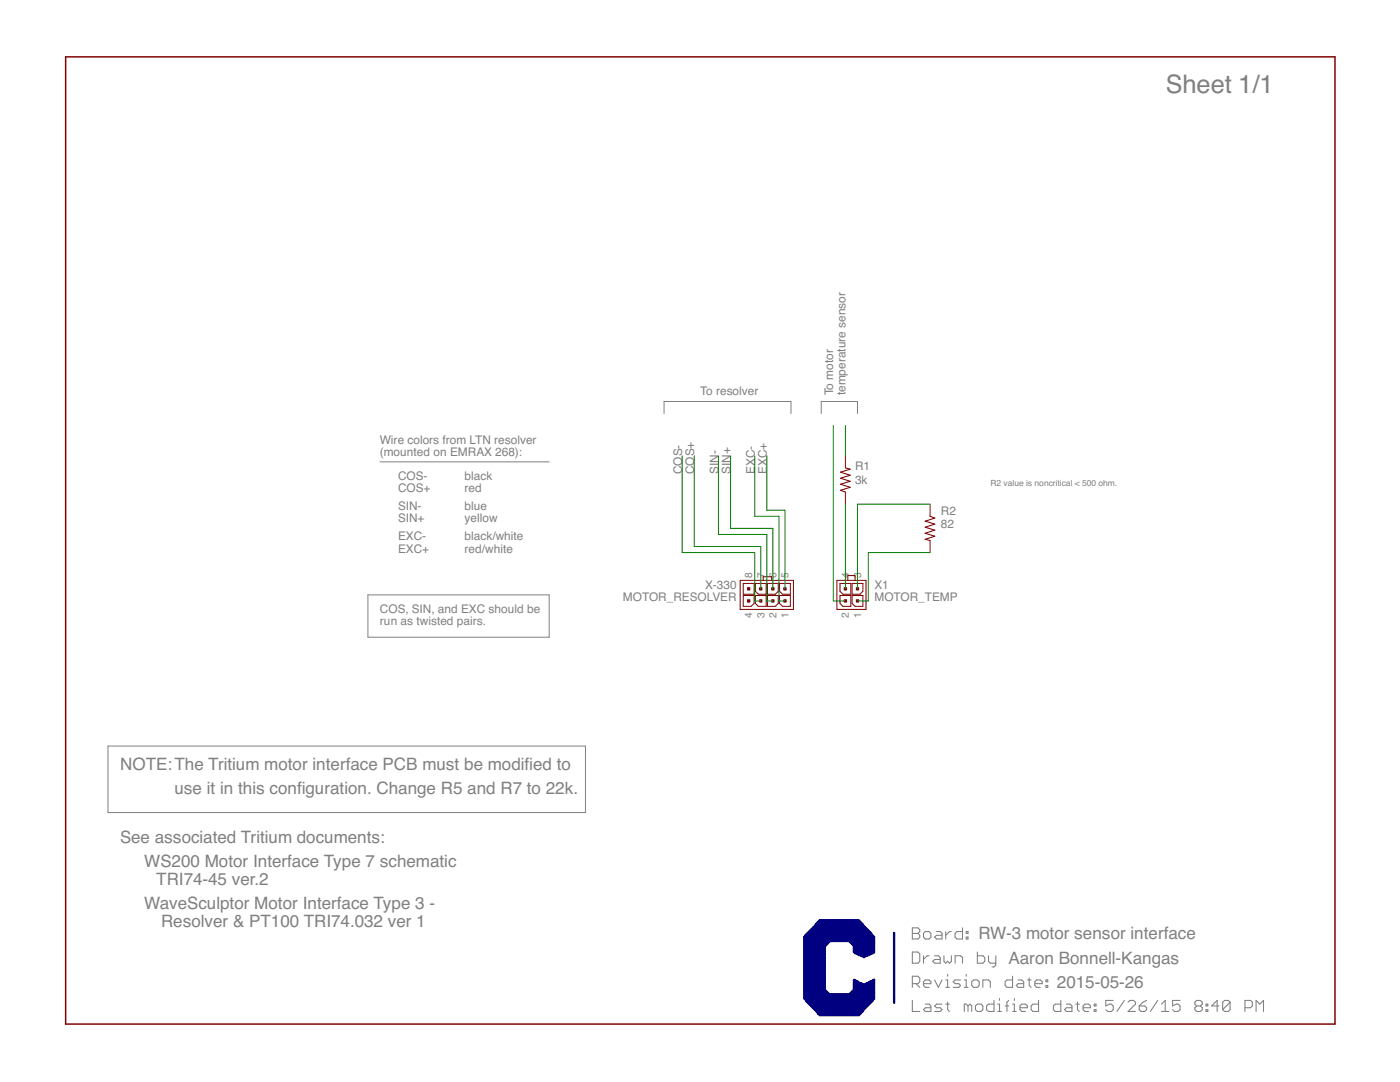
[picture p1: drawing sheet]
<svg xmlns="http://www.w3.org/2000/svg" width="279mm" height="216mm" viewBox="0 0 279 216" stroke-linecap="round" stroke-linejoin="round" font-family="sans-serif">
<g fill="#808080" stroke="#808080" stroke-width=".2">
<path d="M21.5 148.9h95.3z"/>
<path d="M116.8 148.9v13.2z"/>
<path d="M21.5 162.1h95.3z"/>
<path d="M21.5 148.9v13.2z"/>
<path d="M75.8 92.2h33.8z"/>
<path d="M73.4 118.7h36.2z"/>
<path d="M109.6 118.7v8.4z"/>
<path d="M73.4 127.1h36.2z"/>
<path d="M73.4 118.7v8.4z"/>
<path d="M132.5 80.1v2.4z"/>
<path d="M132.5 80.1h25.4z"/>
<path d="M157.9 80.1v2.4z"/>
<path d="M163.9 80.1v2.4z"/>
<path d="M163.9 80.1h7.2z"/>
<path d="M171.1 80.1v2.4z"/>
</g>
<g fill="#808080" stroke="#808080" stroke-width=".21">
<path d="M182.1 185.1v2.3z"/>
<path d="M182.1 185.1h1.1z"/>
<path d="M183.2 185.1l.4 .4z"/>
<path d="M183.6 185.5v.4z"/>
<path d="M183.6 185.9l-.4 .3z"/>
<path d="M183.2 186.2l.4 .4z"/>
<path d="M183.6 186.6v.4z"/>
<path d="M183.6 187l-.4 .4z"/>
<path d="M182.1 187.4h1.1z"/>
<path d="M182.1 186.2h1.1z"/>
<path d="M184.7 187.4h.7z"/>
<path d="M185.8 187l-.4 .4z"/>
<path d="M185.8 186.2v.8z"/>
<path d="M185.4 185.9l.4 .3z"/>
<path d="M184.7 185.9h.7z"/>
<path d="M184.3 186.2l.4-.3z"/>
<path d="M184.3 186.2v.8z"/>
<path d="M184.3 187l.4 .4z"/>
<path d="M186.9 185.9h.7z"/>
<path d="M187.6 185.9l.4 .3z"/>
<path d="M188 186.2v1.2z"/>
<path d="M186.9 187.4h1.1z"/>
<path d="M186.5 187l.4 .4z"/>
<path d="M186.5 187l.4-.4z"/>
<path d="M186.9 186.6h1.1z"/>
<path d="M188.7 185.9v1.5z"/>
<path d="M188.7 186.6l.8-.7z"/>
<path d="M189.5 185.9h.4z"/>
<path d="M192.1 185.1v2.3z"/>
<path d="M191 187.4h1.1z"/>
<path d="M190.6 187l.4 .4z"/>
<path d="M190.6 186.2v.8z"/>
<path d="M190.6 186.2l.4-.3z"/>
<path d="M191 185.9h1.1z"/>
<path d="M192.8 185.9h.4z"/>
<path d="M193.2 185.9v.3z"/>
<path d="M192.8 186.2h.4z"/>
<path d="M192.8 185.9v.3z"/>
<path d="M192.8 187h.4z"/>
<path d="M193.2 187v.4z"/>
<path d="M192.8 187.4h.4z"/>
<path d="M192.8 187v.4z"/>
<path d="M182.1 194.8v2.2z"/>
<path d="M182.1 194.8h1.1z"/>
<path d="M183.2 194.8l.4 .4z"/>
<path d="M183.6 195.2v.7z"/>
<path d="M183.6 195.9l-.4 .4z"/>
<path d="M182.1 196.3h1.1z"/>
<path d="M182.8 196.3l.8 .7z"/>
<path d="M184.7 197h.7z"/>
<path d="M184.3 196.6l.4 .4z"/>
<path d="M184.3 195.9v.7z"/>
<path d="M184.3 195.9l.4-.4z"/>
<path d="M184.7 195.5h.7z"/>
<path d="M185.4 195.5l.4 .4z"/>
<path d="M185.8 195.9v.4z"/>
<path d="M184.3 196.3h1.5z"/>
<path d="M186.5 195.5l.8 1.5z"/>
<path d="M188 195.5l-.7 1.5z"/>
<path d="M188.7 195.5h.4z"/>
<path d="M189.1 195.5v1.5z"/>
<path d="M188.7 197h.8z"/>
<path d="M189.1 194.4v.4z"/>
<path d="M190.2 197h1.1z"/>
<path d="M191.7 196.6l-.4 .4z"/>
<path d="M191.3 196.3l.4 .3z"/>
<path d="M190.6 196.3h.7z"/>
<path d="M190.2 195.9l.4 .4z"/>
<path d="M190.2 195.9l.4-.4z"/>
<path d="M190.6 195.5h1.1z"/>
<path d="M192.4 195.5h.4z"/>
<path d="M192.8 195.5v1.5z"/>
<path d="M192.4 197h.8z"/>
<path d="M192.8 194.4v.4z"/>
<path d="M194.3 197h.8z"/>
<path d="M195.4 196.6l-.3 .4z"/>
<path d="M195.4 195.9v.7z"/>
<path d="M195.1 195.5l.3 .4z"/>
<path d="M194.3 195.5h.8z"/>
<path d="M193.9 195.9l.4-.4z"/>
<path d="M193.9 195.9v.7z"/>
<path d="M193.9 196.6l.4 .4z"/>
<path d="M196.2 195.5v1.5z"/>
<path d="M196.2 195.5h1.1z"/>
<path d="M197.3 195.5l.3 .4z"/>
<path d="M197.6 195.9v1.1z"/>
<path d="M202.1 194.8v2.2z"/>
<path d="M201 197h1.1z"/>
<path d="M200.6 196.6l.4 .4z"/>
<path d="M200.6 195.9v.7z"/>
<path d="M200.6 195.9l.4-.4z"/>
<path d="M201 195.5h1.1z"/>
<path d="M203.2 195.5h.7z"/>
<path d="M203.9 195.5l.4 .4z"/>
<path d="M204.3 195.9v1.1z"/>
<path d="M203.2 197h1.1z"/>
<path d="M202.8 196.6l.4 .4z"/>
<path d="M202.8 196.6l.4-.3z"/>
<path d="M203.2 196.3h1.1z"/>
<path d="M205.4 195.2v1.4z"/>
<path d="M205.4 196.6l.4 .4z"/>
<path d="M205 195.5h.8z"/>
<path d="M206.9 197h.7z"/>
<path d="M206.5 196.6l.4 .4z"/>
<path d="M206.5 195.9v.7z"/>
<path d="M206.9 195.5l-.4 .4z"/>
<path d="M206.9 195.5h.7z"/>
<path d="M207.6 195.5l.4 .4z"/>
<path d="M208 195.9v.4z"/>
<path d="M206.5 196.3h1.5z"/>
<path d="M208.7 195.5h.4z"/>
<path d="M209.1 195.5v.4z"/>
<path d="M208.7 195.9h.4z"/>
<path d="M208.7 195.5v.4z"/>
<path d="M208.7 196.6h.4z"/>
<path d="M209.1 196.6v.4z"/>
<path d="M208.7 197h.4z"/>
<path d="M208.7 196.6v.4z"/>
<path d="M182.1 199.6v2.2z"/>
<path d="M182.1 201.8h1.5z"/>
<path d="M184.7 200.4h.7z"/>
<path d="M185.4 200.4l.4 .3z"/>
<path d="M185.8 200.7v1.1z"/>
<path d="M184.7 201.8h1.1z"/>
<path d="M184.3 201.5l.4 .3z"/>
<path d="M184.3 201.5l.4-.4z"/>
<path d="M184.7 201.1h1.1z"/>
<path d="M186.5 201.8h1.1z"/>
<path d="M187.6 201.8l.4-.3z"/>
<path d="M187.6 201.1l.4 .4z"/>
<path d="M186.9 201.1h.7z"/>
<path d="M186.5 200.7l.4 .4z"/>
<path d="M186.5 200.7l.4-.3z"/>
<path d="M186.9 200.4h1.1z"/>
<path d="M189.1 200v1.5z"/>
<path d="M189.1 201.5l.4 .3z"/>
<path d="M188.7 200.4h.8z"/>
<path d="M192.4 200.4v1.4z"/>
<path d="M192.4 200.4h.4z"/>
<path d="M192.8 200.4l.4 .3z"/>
<path d="M193.2 200.7v1.1z"/>
<path d="M193.2 200.7l.4-.3z"/>
<path d="M193.6 200.4l.3 .3z"/>
<path d="M193.9 200.7v1.1z"/>
<path d="M195.1 201.8h.7z"/>
<path d="M195.8 201.8l.4-.3z"/>
<path d="M196.2 200.7v.8z"/>
<path d="M195.8 200.4l.4 .3z"/>
<path d="M195.1 200.4h.7z"/>
<path d="M194.7 200.7l.4-.3z"/>
<path d="M194.7 200.7v.8z"/>
<path d="M194.7 201.5l.4 .3z"/>
<path d="M198.4 199.6v2.2z"/>
<path d="M197.3 201.8h1.1z"/>
<path d="M196.9 201.5l.4 .3z"/>
<path d="M196.9 200.7v.8z"/>
<path d="M196.9 200.7l.4-.3z"/>
<path d="M197.3 200.4h1.1z"/>
<path d="M199.1 200.4h.4z"/>
<path d="M199.5 200.4v1.4z"/>
<path d="M199.1 201.8h.8z"/>
<path d="M199.5 199.2v.4z"/>
<path d="M201 200v1.8z"/>
<path d="M201 200l.3-.4z"/>
<path d="M200.6 200.7h.7z"/>
<path d="M202.1 200.4h.3z"/>
<path d="M202.4 200.4v1.4z"/>
<path d="M202.1 201.8h.7z"/>
<path d="M202.4 199.2v.4z"/>
<path d="M203.9 201.8h.8z"/>
<path d="M203.6 201.5l.3 .3z"/>
<path d="M203.6 200.7v.8z"/>
<path d="M203.6 200.7l.3-.3z"/>
<path d="M203.9 200.4h.8z"/>
<path d="M204.7 200.4l.3 .3z"/>
<path d="M205 200.7v.4z"/>
<path d="M203.6 201.1h1.4z"/>
<path d="M207.3 199.6v2.2z"/>
<path d="M206.1 201.8h1.2z"/>
<path d="M205.8 201.5l.3 .3z"/>
<path d="M205.8 200.7v.8z"/>
<path d="M205.8 200.7l.3-.3z"/>
<path d="M206.1 200.4h1.2z"/>
<path d="M211.7 199.6v2.2z"/>
<path d="M210.6 201.8h1.1z"/>
<path d="M210.2 201.5l.4 .3z"/>
<path d="M210.2 200.7v.8z"/>
<path d="M210.2 200.7l.4-.3z"/>
<path d="M210.6 200.4h1.1z"/>
<path d="M212.8 200.4h.8z"/>
<path d="M213.6 200.4l.3 .3z"/>
<path d="M213.9 200.7v1.1z"/>
<path d="M212.8 201.8h1.1z"/>
<path d="M212.4 201.5l.4 .3z"/>
<path d="M212.8 201.1l-.4 .4z"/>
<path d="M212.8 201.1h1.1z"/>
<path d="M215 200v1.5z"/>
<path d="M215 201.5l.4 .3z"/>
<path d="M214.7 200.4h.7z"/>
<path d="M216.5 201.8h.8z"/>
<path d="M216.2 201.5l.3 .3z"/>
<path d="M216.2 200.7v.8z"/>
<path d="M216.2 200.7l.3-.3z"/>
<path d="M216.5 200.4h.8z"/>
<path d="M217.3 200.4l.3 .3z"/>
<path d="M217.6 200.7v.4z"/>
<path d="M216.2 201.1h1.4z"/>
<path d="M218.4 200.4h.3z"/>
<path d="M218.7 200.4v.3z"/>
<path d="M218.4 200.7h.3z"/>
<path d="M218.4 200.4v.3z"/>
<path d="M218.4 201.5h.3z"/>
<path d="M218.7 201.5v.3z"/>
<path d="M218.4 201.8h.3z"/>
<path d="M218.4 201.5v.3z"/>
<path d="M220.7 199.6h1.5z"/>
<path d="M220.7 199.6v1.1z"/>
<path d="M220.7 200.7l.7-.3z"/>
<path d="M221.4 200.4h.4z"/>
<path d="M221.8 200.4l.4 .3z"/>
<path d="M222.2 200.7v.8z"/>
<path d="M222.2 201.5l-.4 .3z"/>
<path d="M221.1 201.8h.7z"/>
<path d="M220.7 201.5l.4 .3z"/>
<path d="M224.4 199.6l-1.5 2.2z"/>
<path d="M225.1 201.8h1.5z"/>
<path d="M225.1 201.8l1.5-1.4z"/>
<path d="M226.6 200v.4z"/>
<path d="M226.2 199.6l.4 .4z"/>
<path d="M225.5 199.6h.7z"/>
<path d="M225.5 199.6l-.4 .4z"/>
<path d="M228.1 200l.7-.4z"/>
<path d="M228.1 200l-.7 .7z"/>
<path d="M227.4 200.7v.8z"/>
<path d="M227.4 201.5l.3 .3z"/>
<path d="M227.7 201.8h.8z"/>
<path d="M228.5 201.8l.3-.3z"/>
<path d="M228.8 201.1v.4z"/>
<path d="M228.5 200.7l.3 .4z"/>
<path d="M227.4 200.7h1.1z"/>
<path d="M231.1 199.6l-1.5 2.2z"/>
<path d="M231.8 200.4l.7-.8z"/>
<path d="M232.5 199.6v2.2z"/>
<path d="M231.8 201.8h1.5z"/>
<path d="M234 199.6h1.5z"/>
<path d="M234 199.6v1.1z"/>
<path d="M234 200.7l.8-.3z"/>
<path d="M234.8 200.4h.3z"/>
<path d="M235.1 200.4l.4 .3z"/>
<path d="M235.5 200.7v.8z"/>
<path d="M235.1 201.8l.4-.3z"/>
<path d="M234.4 201.8h.7z"/>
<path d="M234 201.5l.4 .3z"/>
<path d="M238.5 200l.3-.4z"/>
<path d="M238.8 199.6h.8z"/>
<path d="M239.6 199.6l.3 .4z"/>
<path d="M239.9 200v.4z"/>
<path d="M239.6 200.7l.3-.3z"/>
<path d="M239.6 200.7l.3 .4z"/>
<path d="M239.9 201.1v.4z"/>
<path d="M239.6 201.8l.3-.3z"/>
<path d="M238.8 201.8h.8z"/>
<path d="M238.5 201.5l.3 .3z"/>
<path d="M238.5 201.1v.4z"/>
<path d="M238.5 201.1l.3-.4z"/>
<path d="M238.5 200.4l.3 .3z"/>
<path d="M238.5 200v.4z"/>
<path d="M238.8 200.7h.8z"/>
<path d="M240.7 200.4h.3z"/>
<path d="M241 200.4v.3z"/>
<path d="M240.7 200.7h.3z"/>
<path d="M240.7 200.4v.3z"/>
<path d="M240.7 201.5h.3z"/>
<path d="M241 201.5v.3z"/>
<path d="M240.7 201.8h.3z"/>
<path d="M240.7 201.5v.3z"/>
<path d="M242.9 199.6v2.2z"/>
<path d="M241.8 200.7l1.1-1.1z"/>
<path d="M241.8 200.7h1.5z"/>
<path d="M244 200v1.5z"/>
<path d="M244 200l.4-.4z"/>
<path d="M244.4 199.6h.7z"/>
<path d="M245.1 199.6l.4 .4z"/>
<path d="M245.5 200v1.5z"/>
<path d="M245.5 201.5l-.4 .3z"/>
<path d="M244.4 201.8h.7z"/>
<path d="M244 201.5l.4 .3z"/>
<path d="M245.5 200l-1.5 1.5z"/>
<path d="M248.5 199.6v2.2z"/>
<path d="M248.5 199.6h1.1z"/>
<path d="M249.6 199.6l.3 .4z"/>
<path d="M249.9 200v.7z"/>
<path d="M249.6 201.1l.3-.4z"/>
<path d="M248.5 201.1h1.1z"/>
<path d="M250.7 199.6v2.2z"/>
<path d="M250.7 199.6l.7 .8z"/>
<path d="M251.4 200.4l.8-.8z"/>
<path d="M252.2 199.6v2.2z"/>
<path d="M182.1 190v2.2z"/>
<path d="M182.1 192.2h1.1z"/>
<path d="M183.6 191.8l-.4 .4z"/>
<path d="M183.6 190.3v1.5z"/>
<path d="M183.2 190l.4 .3z"/>
<path d="M182.1 190h1.1z"/>
<path d="M184.3 190.7v1.5z"/>
<path d="M185 190.7l-.7 .8z"/>
<path d="M185 190.7h.4z"/>
<path d="M186.5 190.7h.8z"/>
<path d="M187.3 190.7l.3 .4z"/>
<path d="M187.6 191.1v1.1z"/>
<path d="M186.5 192.2h1.1z"/>
<path d="M186.2 191.8l.3 .4z"/>
<path d="M186.2 191.8l.3-.3z"/>
<path d="M186.5 191.5h1.1z"/>
<path d="M188.4 190.7v1.1z"/>
<path d="M188.4 191.8l.3 .4z"/>
<path d="M188.7 192.2l.4-.4z"/>
<path d="M189.1 191.8l.4 .4z"/>
<path d="M189.5 192.2l.4-.4z"/>
<path d="M189.9 190.7v1.1z"/>
<path d="M190.6 190.7v1.5z"/>
<path d="M190.6 190.7h1.1z"/>
<path d="M191.7 190.7l.4 .4z"/>
<path d="M192.1 191.1v1.1z"/>
<path d="M195.1 190v2.2z"/>
<path d="M195.1 192.2h1.1z"/>
<path d="M196.2 192.2l.3-.4z"/>
<path d="M196.5 191.1v.7z"/>
<path d="M196.2 190.7l.3 .4z"/>
<path d="M195.1 190.7h1.1z"/>
<path d="M197.3 190.7v1.1z"/>
<path d="M197.3 191.8l.3 .4z"/>
<path d="M197.6 192.2h1.1z"/>
<path d="M198.7 190.7v1.9z"/>
<path d="M198.7 192.6l-.3 .3z"/>
<path d="M198 192.9h.4z"/>
</g>
<g fill="#800000" stroke="#800000" stroke-width=".3">
<path d="M13.1 11.3v193z"/>
<path d="M13.1 204.3h253.3z"/>
<path d="M266.4 11.3v193z"/>
<path d="M13.1 11.3h253.3z"/>
</g>
<g fill="#800000" stroke="#800000" stroke-width=".2">
<path d="M168.2 121h1.6z"/>
<path d="M169.8 118.8v2.2z"/>
<path d="M167.6 118.8h2.2z"/>
<path d="M167.6 118.8v1.6z"/>
<path d="M167.6 120.4l.6 .6z"/>
<path d="M170.6 121h1.6z"/>
<path d="M172.2 118.8v2.2z"/>
<path d="M170.1 118.8h2.1z"/>
<path d="M170.1 118.8v1.6z"/>
<path d="M170.1 120.4l.5 .6z"/>
<path d="M168.2 118.6h1.6z"/>
<path d="M169.8 116.4v2.2z"/>
<path d="M167.6 116.4h2.2z"/>
<path d="M167.6 116.4v1.6z"/>
<path d="M167.6 118l.6 .6z"/>
<path d="M172.2 116.4v1.6z"/>
<path d="M170.1 116.4h2.1z"/>
<path d="M170.1 116.4v2.2z"/>
<path d="M170.1 118.6h1.5z"/>
<path d="M171.6 118.6l.6-.6z"/>
<path d="M167 115.8v5.8z"/>
<path d="M167 121.6h5.8z"/>
<path d="M172.8 115.8v5.8z"/>
<path d="M170.6 115.8h2.2z"/>
<path d="M169.2 115.8h1.4z"/>
<path d="M167 115.8h2.2z"/>
<path d="M169.2 114.9v.9z"/>
<path d="M169.2 114.9h1.4z"/>
<path d="M170.6 114.9v.9z"/>
<path d="M151.3 121h1.6z"/>
<path d="M152.9 118.8v2.2z"/>
<path d="M150.7 118.8h2.2z"/>
<path d="M150.7 118.8v1.6z"/>
<path d="M150.7 120.4l.6 .6z"/>
<path d="M155.3 118.8v1.6z"/>
<path d="M153.2 118.8h2.1z"/>
<path d="M153.2 118.8v2.2z"/>
<path d="M153.2 121h1.5z"/>
<path d="M154.7 121l.6-.6z"/>
<path d="M156.2 121h1.5z"/>
<path d="M157.7 118.8v2.2z"/>
<path d="M155.6 118.8h2.1z"/>
<path d="M155.6 118.8v1.6z"/>
<path d="M155.6 120.4l.6 .6z"/>
<path d="M151.3 118.6h1.6z"/>
<path d="M152.9 116.4v2.2z"/>
<path d="M150.7 116.4h2.2z"/>
<path d="M150.7 116.4v1.6z"/>
<path d="M150.7 118l.6 .6z"/>
<path d="M155.3 116.4v1.6z"/>
<path d="M153.2 116.4h2.1z"/>
<path d="M153.2 116.4v2.2z"/>
<path d="M153.2 118.6h1.5z"/>
<path d="M154.7 118.6l.6-.6z"/>
<path d="M156.2 118.6h1.5z"/>
<path d="M157.7 116.4v2.2z"/>
<path d="M155.6 116.4h2.1z"/>
<path d="M155.6 116.4v1.6z"/>
<path d="M155.6 118l.6 .6z"/>
<path d="M147.7 115.8v5.8z"/>
<path d="M147.7 121.6h10.6z"/>
<path d="M158.3 115.8v5.8z"/>
<path d="M154 115.8h4.3z"/>
<path d="M152.3 115.8h1.7z"/>
<path d="M147.7 115.8h4.6z"/>
<path d="M152.3 115.1v.7z"/>
<path d="M152.3 115.1h1.7z"/>
<path d="M154 115.1v.7z"/>
<path d="M150.5 118.8v1.6z"/>
<path d="M148.3 118.8h2.2z"/>
<path d="M148.3 118.8v2.2z"/>
<path d="M148.3 121h1.6z"/>
<path d="M149.9 121l.6-.6z"/>
<path d="M148.3 118.6h2.2z"/>
<path d="M150.5 116.4v2.2z"/>
<path d="M148.3 116.4h2.2z"/>
<path d="M148.3 116.4v2.2z"/>
<path d="M168.7 91v2.4z"/>
<path d="M168.7 98.2v2.4z"/>
<path d="M185.6 107.8v2.5z"/>
<path d="M185.6 100.6v2.4z"/>
</g>
<g fill="#800000" stroke="#800000" stroke-width=".2">
<path d="M168.5 117.3h.5v.4h-.5z"/>
<path d="M168.5 119.7h.5v.4h-.5z"/>
<path d="M170.9 119.7h.5v.4h-.5z"/>
<path d="M170.9 117.3h.5v.4h-.5z"/>
<path d="M151.6 117.3h.5v.4h-.5z"/>
<path d="M151.6 119.7h.5v.4h-.5z"/>
<path d="M154 119.7h.5v.4h-.5z"/>
<path d="M154 117.3h.5v.4h-.5z"/>
<path d="M156.4 117.3h.5v.4h-.5z"/>
<path d="M156.4 119.7h.5v.4h-.5z"/>
<path d="M149.2 117.3h.4v.4h-.4z"/>
<path d="M149.2 119.7h.4v.4h-.4z"/>
</g>
<g fill="#800000" stroke="#800000" stroke-width=".21">
<path d="M167.7 97.8l1 .4z"/>
<path d="M167.7 97.8l2-.6z"/>
<path d="M167.7 96.6l2 .6z"/>
<path d="M167.7 96.6l2-.6z"/>
<path d="M167.7 95.4l2 .6z"/>
<path d="M167.7 95.4l2-.6z"/>
<path d="M167.7 94.2l2 .6z"/>
<path d="M167.7 94.2l2-.6z"/>
<path d="M168.7 93.4l1 .2z"/>
<path d="M185.6 103l1 .4z"/>
<path d="M184.6 104l2-.6z"/>
<path d="M184.6 104l2 .6z"/>
<path d="M184.6 105.2l2-.6z"/>
<path d="M184.6 105.2l2 .6z"/>
<path d="M184.6 106.4l2-.6z"/>
<path d="M184.6 106.4l2 .6z"/>
<path d="M184.6 107.6l2-.6z"/>
<path d="M184.6 107.6l1 .2z"/>
</g>
<g fill="#008000" stroke="#008000" stroke-width=".2">
<path d="M173.3 110.3h12.3z"/>
<path d="M173.3 110.3v9.6z"/>
<path d="M171.1 119.9h2.2z"/>
<path d="M171.1 100.6h14.5z"/>
<path d="M171.1 100.6v16.9z"/>
<path d="M168.7 100.6v16.9z"/>
<path d="M166.3 119.9h2.4z"/>
<path d="M166.3 84.9v35z"/>
<path d="M154.2 105.4v12.1z"/>
<path d="M145.8 105.4h8.4z"/>
<path d="M145.8 91v14.4z"/>
<path d="M151.8 109.1v8.4z"/>
<path d="M138.6 109.1h13.2z"/>
<path d="M138.6 91v18.1z"/>
<path d="M150.6 119.9h1.2z"/>
<path d="M150.6 110.3v9.6z"/>
<path d="M136.1 110.3h14.5z"/>
<path d="M136.1 91v19.3z"/>
<path d="M153 119.9h1.2z"/>
<path d="M153 106.6v13.3z"/>
<path d="M143.4 106.6h9.6z"/>
<path d="M143.4 91v15.6z"/>
<path d="M155.4 119.9h1.3z"/>
<path d="M155.4 103v16.9z"/>
<path d="M150.6 103h4.8z"/>
<path d="M150.6 91v12z"/>
<path d="M156.7 101.8v15.7z"/>
<path d="M153 101.8h3.7z"/>
<path d="M153 91v10.8z"/>
<path d="M168.7 84.9v6.1z"/>
</g>
<g fill="#000080" stroke="#000080" stroke-width=".2">
<path d="M163.5 202.6h8v.1h-8z"/>
<path d="M163.4 202.4h8.2v.2h-8.2z"/>
<path d="M163.2 202.3h8.6v.1h-8.6z"/>
<path d="M163.1 202.2h8.8v.1h-8.8z"/>
<path d="M163.1 202h8.9v.2h-8.9z"/>
<path d="M163 201.9h9.1v.1h-9.1z"/>
<path d="M162.8 201.8h9.5v.1h-9.5z"/>
<path d="M162.7 201.6h9.7v.2h-9.7z"/>
<path d="M162.6 201.5h9.8v.1h-9.8z"/>
<path d="M162.4 201.4h10.2v.1h-10.2z"/>
<path d="M162.3 201.2h10.4v.2h-10.4z"/>
<path d="M162.2 201.1h10.6v.1h-10.6z"/>
<path d="M162 201h11v.1h-11z"/>
<path d="M161.9 200.9h11.2v.1h-11.2z"/>
<path d="M161.8 200.7h11.4v.1h-11.4z"/>
<path d="M161.6 200.6h11.8v.1h-11.8z"/>
<path d="M161.5 200.4h12v.2h-12z"/>
<path d="M161.4 200.3h12.2v.1h-12.2z"/>
<path d="M161.2 200.2h12.6v.1h-12.6z"/>
<path d="M161.1 200h12.8v.2h-12.8z"/>
<path d="M178.3 200h.3v.2h-.3z"/>
<path d="M161 199.9h13v.1h-13z"/>
<path d="M178.3 199.9h.3v.1h-.3z"/>
<path d="M160.8 199.8h13.4v.1h-13.4z"/>
<path d="M178.3 199.8h.3v.1h-.3z"/>
<path d="M160.8 199.6h13.5v.2h-13.5z"/>
<path d="M178.3 199.6h.3v.2h-.3z"/>
<path d="M160.7 199.5h13.6v.1h-13.6z"/>
<path d="M178.3 199.5h.3v.1h-.3z"/>
<path d="M160.6 199.4h13.8v.1h-13.8z"/>
<path d="M178.3 199.4h.3v.1h-.3z"/>
<path d="M160.4 199.2h14.2v.2h-14.2z"/>
<path d="M178.3 199.2h.3v.2h-.3z"/>
<path d="M160.4 199.1h14.2v.1h-14.2z"/>
<path d="M178.3 199.1h.3v.1h-.3z"/>
<path d="M160.4 199h14.2v.1h-14.2z"/>
<path d="M178.3 199h.3v.1h-.3z"/>
<path d="M160.4 198.8h14.2v.2h-14.2z"/>
<path d="M178.3 198.8h.3v.2h-.3z"/>
<path d="M160.4 198.7h14.2v.1h-14.2z"/>
<path d="M178.3 198.7h.3v.1h-.3z"/>
<path d="M160.4 198.6h14.2v.1h-14.2z"/>
<path d="M178.3 198.6h.3v.1h-.3z"/>
<path d="M160.4 198.4h14.2v.2h-14.2z"/>
<path d="M178.3 198.4h.3v.2h-.3z"/>
<path d="M160.4 198.3h14.2v.1h-14.2z"/>
<path d="M178.3 198.3h.3v.1h-.3z"/>
<path d="M160.4 198.2h5.1v.1h-5.1z"/>
<path d="M169.5 198.2h5.1v.1h-5.1z"/>
<path d="M178.3 198.2h.3v.1h-.3z"/>
<path d="M160.4 198h5v.2h-5z"/>
<path d="M169.6 198h5v.2h-5z"/>
<path d="M178.3 198h.3v.2h-.3z"/>
<path d="M160.4 197.9h4.8v.1h-4.8z"/>
<path d="M169.8 197.9h4.8v.1h-4.8z"/>
<path d="M178.3 197.9h.3v.1h-.3z"/>
<path d="M160.4 197.8h4.7v.1h-4.7z"/>
<path d="M169.9 197.8h4.7v.1h-4.7z"/>
<path d="M178.3 197.8h.3v.1h-.3z"/>
<path d="M160.4 197.6h4.6v.2h-4.6z"/>
<path d="M170 197.6h4.6v.2h-4.6z"/>
<path d="M178.3 197.6h.3v.2h-.3z"/>
<path d="M160.4 197.5h4.4v.1h-4.4z"/>
<path d="M170.2 197.5h4.4v.1h-4.4z"/>
<path d="M178.3 197.5h.3v.1h-.3z"/>
<path d="M160.4 197.4h4.3v.1h-4.3z"/>
<path d="M170.3 197.4h4.3v.1h-4.3z"/>
<path d="M178.3 197.4h.3v.1h-.3z"/>
<path d="M160.4 197.3h4.3v.1h-4.3z"/>
<path d="M170.3 197.3h4.3v.1h-4.3z"/>
<path d="M178.3 197.3h.3v.1h-.3z"/>
<path d="M160.4 197.1h4.3v.1h-4.3z"/>
<path d="M170.3 197.1h4.3v.1h-4.3z"/>
<path d="M178.3 197.1h.3v.1h-.3z"/>
<path d="M160.4 197h4.3v.1h-4.3z"/>
<path d="M170.3 197h4.3v.1h-4.3z"/>
<path d="M178.3 197h.3v.1h-.3z"/>
<path d="M160.4 196.8h4.3v.2h-4.3z"/>
<path d="M170.3 196.8h4.3v.2h-4.3z"/>
<path d="M178.3 196.8h.3v.2h-.3z"/>
<path d="M160.4 196.7h4.3v.1h-4.3z"/>
<path d="M170.3 196.7h4.3v.1h-4.3z"/>
<path d="M178.3 196.7h.3v.1h-.3z"/>
<path d="M160.4 196.6h4.3v.1h-4.3z"/>
<path d="M170.3 196.6h4.3v.1h-4.3z"/>
<path d="M178.3 196.6h.3v.1h-.3z"/>
<path d="M160.4 196.4h4.3v.2h-4.3z"/>
<path d="M170.3 196.4h4.3v.2h-4.3z"/>
<path d="M178.3 196.4h.3v.2h-.3z"/>
<path d="M160.4 196.3h4.3v.1h-4.3z"/>
<path d="M170.3 196.3h4.3v.1h-4.3z"/>
<path d="M178.3 196.3h.3v.1h-.3z"/>
<path d="M160.4 196.2h4.3v.1h-4.3z"/>
<path d="M170.3 196.2h1.9v.1h-1.9z"/>
<path d="M172.7 196.2h1.9v.1h-1.9z"/>
<path d="M178.3 196.2h.3v.1h-.3z"/>
<path d="M160.4 196h4.3v.2h-4.3z"/>
<path d="M170.3 196h1.6v.2h-1.6z"/>
<path d="M173 196h1.6v.2h-1.6z"/>
<path d="M178.3 196h.3v.2h-.3z"/>
<path d="M160.4 195.9h4.3v.1h-4.3z"/>
<path d="M170.3 195.9h1.2v.1h-1.2z"/>
<path d="M173.2 195.9h1.4v.1h-1.4z"/>
<path d="M178.3 195.9h.3v.1h-.3z"/>
<path d="M160.4 195.8h4.3v.1h-4.3z"/>
<path d="M170.3 195.8h1.1v.1h-1.1z"/>
<path d="M173.5 195.8h1.1v.1h-1.1z"/>
<path d="M178.3 195.8h.3v.1h-.3z"/>
<path d="M160.4 195.6h4.3v.2h-4.3z"/>
<path d="M170.3 195.6h.8v.2h-.8z"/>
<path d="M173.8 195.6h.8v.2h-.8z"/>
<path d="M178.3 195.6h.3v.2h-.3z"/>
<path d="M160.4 195.5h4.3v.1h-4.3z"/>
<path d="M170.3 195.5h.5v.1h-.5z"/>
<path d="M174 195.5h.6v.1h-.6z"/>
<path d="M178.3 195.5h.3v.1h-.3z"/>
<path d="M160.4 195.4h4.3v.1h-4.3z"/>
<path d="M170.4 195.4l.2 .1z"/>
<path d="M174.3 195.4h.3v.1h-.3z"/>
<path d="M178.3 195.4h.3v.1h-.3z"/>
<path d="M160.4 195.2h4.3v.2h-4.3z"/>
<path d="M178.3 195.2h.3v.2h-.3z"/>
<path d="M160.4 195.1h4.3v.1h-4.3z"/>
<path d="M178.3 195.1h.3v.1h-.3z"/>
<path d="M160.4 195h4.3v.1h-4.3z"/>
<path d="M178.3 195h.3v.1h-.3z"/>
<path d="M160.4 194.8h4.3v.2h-4.3z"/>
<path d="M178.3 194.8h.3v.2h-.3z"/>
<path d="M160.4 194.7h4.3v.1h-4.3z"/>
<path d="M178.3 194.7h.3v.1h-.3z"/>
<path d="M160.4 194.6h4.3v.1h-4.3z"/>
<path d="M178.3 194.6h.3v.1h-.3z"/>
<path d="M160.4 194.4h4.3v.2h-4.3z"/>
<path d="M178.3 194.4h.3v.2h-.3z"/>
<path d="M160.4 194.3h4.3v.1h-4.3z"/>
<path d="M178.3 194.3h.3v.1h-.3z"/>
<path d="M160.4 194.2h4.3v.1h-4.3z"/>
<path d="M178.3 194.2h.3v.1h-.3z"/>
<path d="M160.4 194h4.3v.2h-4.3z"/>
<path d="M178.3 194h.3v.2h-.3z"/>
<path d="M160.4 193.9h4.3v.1h-4.3z"/>
<path d="M178.3 193.9h.3v.1h-.3z"/>
<path d="M160.4 193.8h4.3v.1h-4.3z"/>
<path d="M178.3 193.8h.3v.1h-.3z"/>
<path d="M160.4 193.7h4.3v.1h-4.3z"/>
<path d="M178.3 193.7h.3v.1h-.3z"/>
<path d="M160.4 193.5h4.3v.1h-4.3z"/>
<path d="M178.3 193.5h.3v.1h-.3z"/>
<path d="M160.4 193.4h4.3v.1h-4.3z"/>
<path d="M178.3 193.4h.3v.1h-.3z"/>
<path d="M160.4 193.3h4.3v.1h-4.3z"/>
<path d="M178.3 193.3h.3v.1h-.3z"/>
<path d="M160.4 193.1h4.3v.1h-4.3z"/>
<path d="M178.3 193.1h.3v.1h-.3z"/>
<path d="M160.4 193h4.3v.1h-4.3z"/>
<path d="M178.3 193h.3v.1h-.3z"/>
<path d="M160.4 192.8h4.3v.2h-4.3z"/>
<path d="M178.3 192.8h.3v.2h-.3z"/>
<path d="M160.4 192.7h4.3v.1h-4.3z"/>
<path d="M178.3 192.7h.3v.1h-.3z"/>
<path d="M160.4 192.6h4.3v.1h-4.3z"/>
<path d="M178.3 192.6h.3v.1h-.3z"/>
<path d="M160.4 192.4h4.3v.2h-4.3z"/>
<path d="M178.3 192.4h.3v.2h-.3z"/>
<path d="M160.4 192.3h4.3v.1h-4.3z"/>
<path d="M178.3 192.3h.3v.1h-.3z"/>
<path d="M160.4 192.2h4.3v.1h-4.3z"/>
<path d="M178.3 192.2h.3v.1h-.3z"/>
<path d="M160.4 192h4.3v.2h-4.3z"/>
<path d="M178.3 192h.3v.2h-.3z"/>
<path d="M160.4 191.9h4.3v.1h-4.3z"/>
<path d="M178.3 191.9h.3v.1h-.3z"/>
<path d="M160.4 191.8h4.3v.1h-4.3z"/>
<path d="M178.3 191.8h.3v.1h-.3z"/>
<path d="M160.4 191.6h4.3v.2h-4.3z"/>
<path d="M178.3 191.6h.3v.2h-.3z"/>
<path d="M160.4 191.5h4.3v.1h-4.3z"/>
<path d="M178.3 191.5h.3v.1h-.3z"/>
<path d="M160.4 191.4h4.3v.1h-4.3z"/>
<path d="M178.3 191.4h.3v.1h-.3z"/>
<path d="M160.4 191.2h4.3v.2h-4.3z"/>
<path d="M178.3 191.2h.3v.2h-.3z"/>
<path d="M160.4 191.1h4.3v.1h-4.3z"/>
<path d="M178.3 191.1h.3v.1h-.3z"/>
<path d="M160.4 191h4.3v.1h-4.3z"/>
<path d="M172.3 191h.3v.1h-.3z"/>
<path d="M178.3 191h.3v.1h-.3z"/>
<path d="M160.4 190.8h4.3v.2h-4.3z"/>
<path d="M172 190.8h.8v.2h-.8z"/>
<path d="M178.3 190.8h.3v.2h-.3z"/>
<path d="M160.4 190.7h4.3v.1h-4.3z"/>
<path d="M171.8 190.7h1.3v.1h-1.3z"/>
<path d="M178.3 190.7h.3v.1h-.3z"/>
<path d="M160.4 190.6h4.3v.1h-4.3z"/>
<path d="M171.4 190.6h2.1v.1h-2.1z"/>
<path d="M178.3 190.6h.3v.1h-.3z"/>
<path d="M160.4 190.4h4.3v.2h-4.3z"/>
<path d="M171.1 190.4h2.7v.2h-2.7z"/>
<path d="M178.3 190.4h.3v.2h-.3z"/>
<path d="M160.4 190.3h4.3v.1h-4.3z"/>
<path d="M170.8 190.3h3.2v.1h-3.2z"/>
<path d="M178.3 190.3h.3v.1h-.3z"/>
<path d="M160.4 190.2h4.3v.1h-4.3z"/>
<path d="M170.6 190.2h3.7v.1h-3.7z"/>
<path d="M178.3 190.2h.3v.1h-.3z"/>
<path d="M160.4 190.1h4.3v.1h-4.3z"/>
<path d="M170.4 190.1h4.2v.1h-4.2z"/>
<path d="M178.3 190.1h.3v.1h-.3z"/>
<path d="M160.4 189.9h4.3v.1h-4.3z"/>
<path d="M170.3 189.9h4.3v.1h-4.3z"/>
<path d="M178.3 189.9h.3v.1h-.3z"/>
<path d="M160.4 189.8h4.3v.1h-4.3z"/>
<path d="M170.3 189.8h4.3v.1h-4.3z"/>
<path d="M178.3 189.8h.3v.1h-.3z"/>
<path d="M160.4 189.7h4.3v.1h-4.3z"/>
<path d="M170.3 189.7h4.3v.1h-4.3z"/>
<path d="M178.3 189.7h.3v.1h-.3z"/>
<path d="M160.4 189.5h4.3v.1h-4.3z"/>
<path d="M170.3 189.5h4.3v.1h-4.3z"/>
<path d="M178.3 189.5h.3v.1h-.3z"/>
<path d="M160.4 189.4h4.3v.1h-4.3z"/>
<path d="M170.3 189.4h4.3v.1h-4.3z"/>
<path d="M178.3 189.4h.3v.1h-.3z"/>
<path d="M160.4 189.3h4.3v.1h-4.3z"/>
<path d="M170.3 189.3h4.3v.1h-4.3z"/>
<path d="M178.3 189.3h.3v.1h-.3z"/>
<path d="M160.4 189.1h4.3v.1h-4.3z"/>
<path d="M170.3 189.1h4.3v.1h-4.3z"/>
<path d="M178.3 189.1h.3v.1h-.3z"/>
<path d="M160.4 189h4.3v.1h-4.3z"/>
<path d="M170.3 189h4.3v.1h-4.3z"/>
<path d="M178.3 189h.3v.1h-.3z"/>
<path d="M160.4 188.8h4.3v.2h-4.3z"/>
<path d="M170.3 188.8h4.3v.2h-4.3z"/>
<path d="M178.3 188.8h.3v.2h-.3z"/>
<path d="M160.4 188.7h4.4v.1h-4.4z"/>
<path d="M170.3 188.7h4.3v.1h-4.3z"/>
<path d="M178.3 188.7h.3v.1h-.3z"/>
<path d="M160.4 188.6h4.6v.1h-4.6z"/>
<path d="M170.2 188.6h4.4v.1h-4.4z"/>
<path d="M178.3 188.6h.3v.1h-.3z"/>
<path d="M160.4 188.4h4.7v.2h-4.7z"/>
<path d="M170 188.4h4.6v.2h-4.6z"/>
<path d="M178.3 188.4h.3v.2h-.3z"/>
<path d="M160.4 188.3h4.8v.1h-4.8z"/>
<path d="M169.9 188.3h4.7v.1h-4.7z"/>
<path d="M178.3 188.3h.3v.1h-.3z"/>
<path d="M160.4 188.2h5v.1h-5z"/>
<path d="M169.8 188.2h4.8v.1h-4.8z"/>
<path d="M178.3 188.2h.3v.1h-.3z"/>
<path d="M160.4 188h5v.2h-5z"/>
<path d="M169.6 188h5v.2h-5z"/>
<path d="M178.3 188h.3v.2h-.3z"/>
<path d="M160.4 187.9h5.2v.1h-5.2z"/>
<path d="M169.5 187.9h5.1v.1h-5.1z"/>
<path d="M178.3 187.9h.3v.1h-.3z"/>
<path d="M160.4 187.8h14.2v.1h-14.2z"/>
<path d="M178.3 187.8h.3v.1h-.3z"/>
<path d="M160.4 187.6h14.2v.2h-14.2z"/>
<path d="M178.3 187.6h.3v.2h-.3z"/>
<path d="M160.4 187.5h14.2v.1h-14.2z"/>
<path d="M178.3 187.5h.3v.1h-.3z"/>
<path d="M160.4 187.4h14.2v.1h-14.2z"/>
<path d="M178.3 187.4h.3v.1h-.3z"/>
<path d="M160.4 187.2h14.2v.2h-14.2z"/>
<path d="M178.3 187.2h.3v.2h-.3z"/>
<path d="M160.4 187.1h14.2v.1h-14.2z"/>
<path d="M178.3 187.1h.3v.1h-.3z"/>
<path d="M160.4 187h14.2v.1h-14.2z"/>
<path d="M178.3 187h.3v.1h-.3z"/>
<path d="M160.4 186.8h14.2v.2h-14.2z"/>
<path d="M178.3 186.8h.3v.2h-.3z"/>
<path d="M160.6 186.7h13.8v.1h-13.8z"/>
<path d="M178.3 186.7h.3v.1h-.3z"/>
<path d="M160.6 186.6h13.7v.1h-13.7z"/>
<path d="M178.3 186.6h.3v.1h-.3z"/>
<path d="M160.7 186.5h13.5v.1h-13.5z"/>
<path d="M178.3 186.5h.3v.1h-.3z"/>
<path d="M160.8 186.3h13.2v.1h-13.2z"/>
<path d="M178.3 186.3h.3v.1h-.3z"/>
<path d="M161 186.2h13v.1h-13z"/>
<path d="M178.3 186.2h.3v.1h-.3z"/>
<path d="M161.1 186.1h12.8v.1h-12.8z"/>
<path d="M178.3 186.1h.3v.1h-.3z"/>
<path d="M161.2 185.9h12.6v.1h-12.6z"/>
<path d="M161.4 185.8h12.2v.1h-12.2z"/>
<path d="M161.5 185.7h12v.1h-12z"/>
<path d="M161.6 185.5h11.8v.1h-11.8z"/>
<path d="M161.8 185.4h11.4v.1h-11.4z"/>
<path d="M161.9 185.3h11.2v.1h-11.2z"/>
<path d="M162 185.1h11v.2h-11z"/>
<path d="M162.2 185h10.6v.1h-10.6z"/>
<path d="M162.3 184.8h10.4v.2h-10.4z"/>
<path d="M162.4 184.7h10.2v.1h-10.2z"/>
<path d="M162.6 184.6h9.8v.1h-9.8z"/>
<path d="M162.7 184.4h9.6v.2h-9.6z"/>
<path d="M162.7 184.3h9.6v.1h-9.6z"/>
<path d="M162.8 184.2h9.3v.1h-9.3z"/>
<path d="M163 184h9v.2h-9z"/>
<path d="M163.1 183.9h8.8v.1h-8.8z"/>
<path d="M163.2 183.8h8.6v.1h-8.6z"/>
<path d="M163.4 183.6h8.2v.2h-8.2z"/>
<path d="M163.5 183.5h8v.1h-8z"/>
</g>
<text font-size="5.1" fill="#808080" x="232.7" y="18.6">Sheet 1/1</text>
<g font-size="3.4" fill="#808080">
<text x="24" y="153.7">NOTE:The Tritium motor interface PCB must be modifed to</text>
<text x="104.7" y="153.7">i</text>
<text x="34.8" y="158.5">use it in this confguration. Change R5 and R7 to 22k.</text>
<text x="59.3" y="158.5">i</text>
<text x="24" y="168.2">See associated Tritium documents:</text>
<text x="28.8" y="173">WS200 Motor Interface Type 7 schematic</text>
<text x="31.2" y="176.6">TRI74-45 ver.2</text>
<text x="28.8" y="181.4">WaveSculptor Motor Interface Type 3 -</text>
<text x="32.1" y="185">Resolver &amp; PT100 TRI74.032 ver 1</text>
<text x="195.3" y="187.5">RW-3 motor sensor interface</text>
<text x="201.3" y="192.3">Aaron Bonnell-Kangas</text>
<text x="210.9" y="197.1">2015-05-26</text>
</g>
<g font-size="2.4" fill="#808080">
<text x="139.8" y="78.9">To resolver</text>
<text x="166.3" y="78.9" transform="rotate(-90 166.3 78.9)">To motor</text>
<text x="168.7" y="78.9" transform="rotate(-90 168.7 78.9)">temperature sensor</text>
<text x="75.8" y="88.5">Wire colors from LTN resolver</text>
<text x="75.8" y="91">(mounted on EMRAX 268):</text>
<text x="79.4" y="95.8">COS-</text>
<text x="92.7" y="95.8">black</text>
<text x="136.1" y="94.6" transform="rotate(-90 136.1 94.6)">COS-</text>
<text x="138.6" y="94.6" transform="rotate(-90 138.6 94.6)">COS+</text>
<text x="143.4" y="94.6" transform="rotate(-90 143.4 94.6)">SIN-</text>
<text x="145.8" y="94.6" transform="rotate(-90 145.8 94.6)">SIN+</text>
<text x="150.6" y="94.6" transform="rotate(-90 150.6 94.6)">EXC-</text>
<text x="153" y="94.6" transform="rotate(-90 153 94.6)">EXC+</text>
<text x="170.6" y="93.9">R1</text>
<text x="79.4" y="98.2">COS+</text>
<text x="79.4" y="101.8">SIN-</text>
<text x="92.7" y="101.8">blue</text>
<text x="92.7" y="98.2">red</text>
<text x="170.6" y="96.5">3k</text>
<text x="79.4" y="104.2">SIN+</text>
<text x="79.4" y="107.8">EXC-</text>
<text x="92.7" y="107.8">black/white</text>
<text x="92.7" y="104.2">yellow</text>
<text x="187.8" y="105.4">82</text>
<text x="187.8" y="102.8">R2</text>
<text x="79.4" y="110.3">EXC+</text>
<text x="92.7" y="110.3">red/white</text>
<text x="124.3" y="119.9">MOTOR_RESOLVER</text>
<text x="140.7" y="117.5">X-330</text>
<text x="174.5" y="119.9">MOTOR_TEMP</text>
<text x="174.5" y="117.5">X1</text>
<text x="75.8" y="122.3">COS, SIN, and EXC should be</text>
<text x="75.8" y="124.7">run as twisted pairs.</text>
</g>
<g font-size="2" fill="#808080">
<text x="150.1" y="115.3" transform="rotate(-90 150.1 115.3)">8</text>
<text x="152.6" y="115.3" transform="rotate(-90 152.6 115.3)">7</text>
<text x="155" y="115.3" transform="rotate(-90 155 115.3)">6</text>
<text x="157.4" y="115.3" transform="rotate(-90 157.4 115.3)">5</text>
<text x="169.4" y="115.3" transform="rotate(-90 169.4 115.3)">4</text>
<text x="171.9" y="115.3" transform="rotate(-90 171.9 115.3)">3</text>
<text x="150.1" y="123.3" transform="rotate(-90 150.1 123.3)">4</text>
<text x="152.5" y="123.3" transform="rotate(-90 152.5 123.3)">3</text>
<text x="155" y="123.3" transform="rotate(-90 155 123.3)">2</text>
<text x="157.4" y="123.3" transform="rotate(-90 157.4 123.3)">1</text>
<text x="169.4" y="123.3" transform="rotate(-90 169.4 123.3)">2</text>
<text x="171.8" y="123.3" transform="rotate(-90 171.8 123.3)">1</text>
</g>
<text font-size="1.7" fill="#808080" x="197.7" y="97">R2 value is noncritical &lt; 500 ohm.</text>
</svg>
